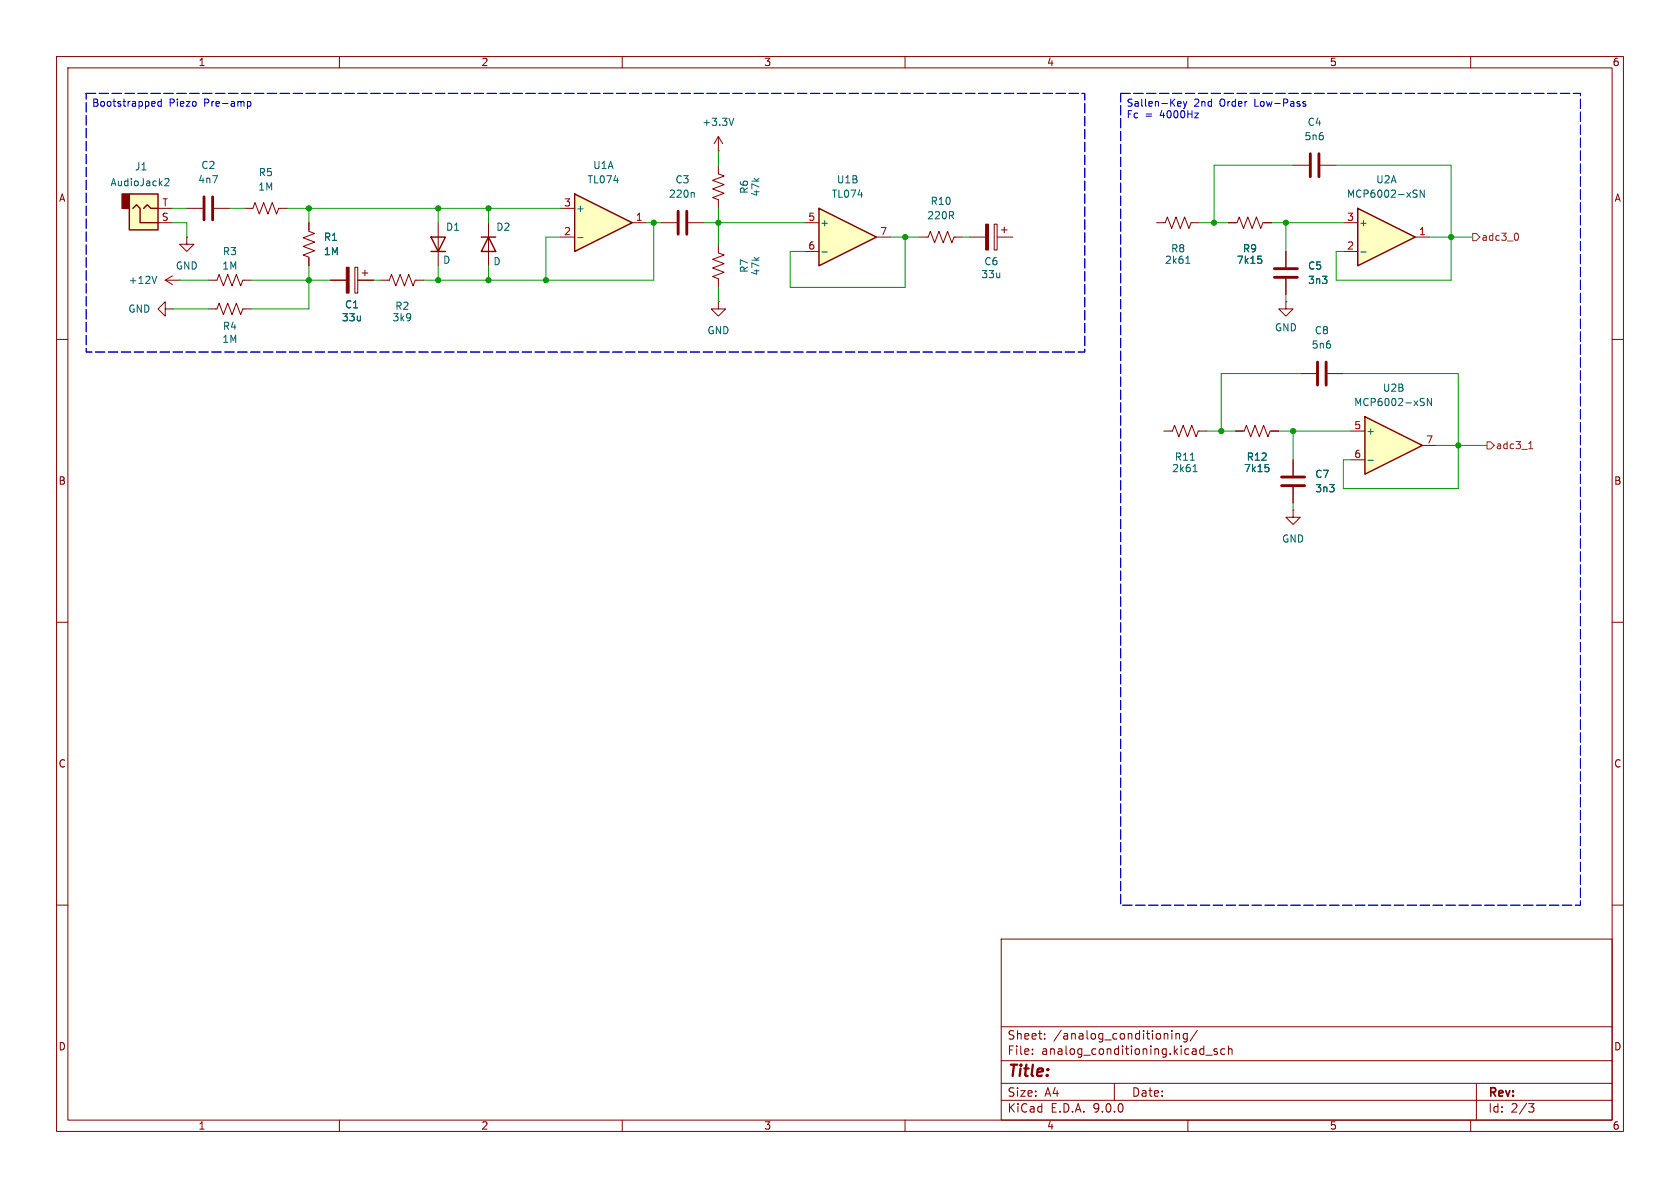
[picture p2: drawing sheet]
<svg xmlns="http://www.w3.org/2000/svg" width="297mm" height="210mm" viewBox="0 0 297 210" stroke-linecap="round" stroke-linejoin="round" font-family="sans-serif">
<g fill="none" stroke="#840000" stroke-width=".18">
<path d="M10 10h277v190h-277zM12 12h273v186h-273zM60 10v2M110 10v2M160 10v2M210 10v2M260 10v2M43.2 36.8h1.5l.4-1 .7 2 .8-2 .8 2 .7-2 .8 2 .4-1h1.5M54.6 39.4v1.5l1 .4-2 .7 2 .8-2 .8 2 .7-2 .8 1 .4v1.5M36.8 49.5h1.6l.3-1 .8 2 .8-2 .7 2 .8-2 .7 2 .4-1h1.5M10 60h2M229.9 66h2.8"/>
<path d="M234.7 66h2.8M285 60h2M10 110h2M285 110h2M10 160h2M177 166h108v32h-108zM285 160h2M60 198v2M110 198v2M160 198v2M177 194.5h108M177 191.5h108"/>
<path d="M177 187.5h108M177 181.5h108M182.5 186.3v.1M182.5 185.5v.1M184.7 183.6v.1M184.7 182.8v.1M197 191.5v3M207.2 182.2v.1M207.2 182.7v1M207.9 182.7v1M207.9 182.8l.2-.1 .4 .1v.9M209.9 182.8l-.4-.1-.3 .3v.4l.1 .2h.6"/>
<path d="M209.9 182.7v1.2l-.3 .3-.4-.1M210 198v2M211.7 182.1l-1.3 2M213.2 186.5h1.1M215.2 185.5l-.4-.1-.2 .2 .1 .2 .5 .2v.3h-.6M216.5 185.5l-.4-.1-.3 .3v.4l.2 .2h.5M217.2 185.5l.2-.1 .3 .1 .1 .9M217.2 184.9v1.5M260 198v2M261 191.5v6.5M270.2 195.1h1l-.5 .6 .4 .1 .1 .5-.3 .3h-.4"/>
</g>
<path d="M232.9 64v4.1M234.4 64v4.1" fill="none" stroke="#840000" stroke-width=".51"/>
<path d="M22.9 34.3h5v6.3h-5z" fill="#ffffc2"/>
<path d="M21.6 34.3h1.3v2.5h-1.3z" fill="#840000" stroke="#840000" stroke-width=".25"/>
<path d="M22.9 34.3h5v6.3h-5zM23.5 36.8l.6-.6 .7 .6v2.6h3.1M25.4 36.8l.6-.6 .7 .6h1.2" fill="none" stroke="#840000" stroke-width=".25"/>
<g fill="none" stroke="#840000" stroke-width=".18">
<path d="M27.9 39.4h2.6M27.9 36.8h2.6M204.5 39.4h1.5l.4-1 .7 2 .8-2 .8 2 .7-2 .8 2 .4-1h1.5M217.2 39.4h1.5l.4-1 .7 2 .8-2 .8 2 .7-2 .8 2 .4-1h1.5M29.2 54.6v-1.3l-1.3 1.3 1.3 1.3v-1.3h1.3M29.2 49.5l1.3 .8M29.2 49.5h2.5M30.5 54.6h.1M30.5 48.8l-1.3 .7M31.7 49.5h.1M33 41.9v1.3h1.3l-1.3 1.3-1.3-1.3h1.3M33 41.9h.1"/>
<path d="M162.6 41.9h1.5l.4-1 .7 2 .8-2 .8 2 .7-2 .8 2 .4-1h1.5M227.3 53.3v1.3h1.3l-1.3 1.3-1.2-1.3h1.2M227.3 53.3h.1M205.7 76.2h1.6l.3-1 .8 2 .8-2 .7 2 .8-2 .8 2 .3-1h1.6M218.4 76.2h1.6l.3-1 .8 2 .8-2 .7 2 .8-2 .8 2 .3-1h1.6M228.6 90.2v1.2h1.3l-1.3 1.3-1.3-1.3h1.3M228.6 90.2h.1M228.6 81.3v2.8M228.6 86.1v2.8"/>
</g>
<path d="M29.1 31.7l.5-.1 .3 .3-.8 .9h.8M27.7 48.8l-.4 1.3M209.6 46.6h.8M209.9 45.5l.1-.2v1.3M222.4 45.3h.6M222.8 45.8l.3 .2v.3l-.3 .3M210.4 81.4h.8M210.9 83.4h.7M211.2 82.3l.1-.2v1.3M223.7 82.1h.6M224.1 82.6l.2 .2v.3l-.2 .3" fill="none" stroke="#006464" stroke-width=".18"/>
<path d="M226.6 84.3h4M226.6 85.9h4" fill="none" stroke="#840000" stroke-width=".51"/>
<path d="M241.3 73.7l10.2 5-10.2 5.1z" fill="#ffffc2"/>
<path d="M241.3 73.7l10.2 5-10.2 5.1z" fill="none" stroke="#840000" stroke-width=".25"/>
<path d="M228.6 29.2h2.8M233.4 29.2h2.8M238.8 76.2h2.5M251.5 78.7h2.5M238.8 81.3h2.5" fill="none" stroke="#840000" stroke-width=".18"/>
<path d="M251.3 70.4l.5 .1M251.6 71.1l.2 .2-.2 .4M253.1 70.4v1.3l-.8-1.3v1.3M241.8 81.4h1" fill="none" stroke="#006464" stroke-width=".18"/>
<path d="M231.6 27.2v4M233.2 27.2v4" fill="none" stroke="#840000" stroke-width=".51"/>
<path d="M240 36.8l10.2 5.1-10.2 5.1z" fill="#ffffc2"/>
<path d="M240 36.8l10.2 5.1-10.2 5.1zM76.2 41.9h2.5l-1.2 2.6zM76.2 44.5h2.5M85.1 41.9h2.5M86.4 41.9l1.2 2.6h-2.5z" fill="none" stroke="#840000" stroke-width=".25"/>
<g fill="none" stroke="#840000" stroke-width=".18">
<path d="M33 36.8h2.8M37.8 36.8h2.8M77.5 39.4v7.6M86.4 39.4v7.6M116.8 39.4h2.8M121.7 39.4h2.8M127 26.7h.1M127 29.2v1.5l1 .4-2 .8 2 .7-2 .8 2 .8-2 .7 1 .4v1.5M127 24.1l-.8 1.3M127 24.1l.8 1.3M127 24.1v2.6M175.8 39.6h.5v4.6h-.5z"/>
<path d="M237.5 39.4h2.5M58.4 49.5h2.8M62.7 47.2h.5v4.6h-.5zM63.2 49.5h2.8M64 48.3h1M64.5 47.8v1M67.3 49.5h1.5l.4-1 .8 2 .7-2 .8 2 .8-2 .7 2 .4-1h1.5M127 43.2v1.5l1 .4-2 .7 2 .8-2 .8 2 .7-2 .8 1 .4v1.5M127 53.3v1.3h1.3l-1.3 1.3-1.3-1.3h1.3M127 53.3h.1M171.4 41.9h2.8M176.3 41.9h2.8"/>
<path d="M177 40.6h1.1M177.5 40.1v1M227.3 44.5v2.7M227.3 49.3v2.8M237.5 44.5h2.5M250.2 41.9h2.5"/>
</g>
<path d="M122.6 34l.1 .2v.7M129.7 20.9l-.4 1.3M250 33.6l.5 .1M250.3 34.3l.2 .2-.2 .4M251.8 33.6v1.3l-.7-1.3v1.3M240.6 44.5h.9" fill="none" stroke="#006464" stroke-width=".18"/>
<path d="M36.1 34.8v4.1M37.6 34.8v4.1M119.9 37.3v4.1M121.4 37.3v4.1M225.3 47.5h4.1M225.3 49h4.1" fill="none" stroke="#840000" stroke-width=".51"/>
<g fill="#840000" stroke="#840000" stroke-width=".18">
<path d="M61.2 47.2h.5v4.6h-.5z"/>
<path d="M174.2 39.6h.6v4.6h-.6z"/>
</g>
<path d="M101.6 34.3l10.2 5.1-10.2 5.1z" fill="#ffffc2"/>
<path d="M101.6 34.3l10.2 5.1-10.2 5.1z" fill="none" stroke="#840000" stroke-width=".25"/>
<path d="M99.1 36.8h2.5M111.8 39.4h2.5M36.8 54.6h1.6l.3-1 .8 2 .8-2 .7 2 .8-2 .7 2 .4-1h1.5M99.1 41.9h2.5" fill="none" stroke="#840000" stroke-width=".18"/>
<path d="M102.1 42h1" fill="none" stroke="#006464" stroke-width=".18"/>
<path d="M144.8 36.8l10.1 5.1-10.1 5.1z" fill="#ffffc2"/>
<path d="M144.8 36.8l10.1 5.1-10.1 5.1z" fill="none" stroke="#840000" stroke-width=".25"/>
<g fill="none" stroke="#840000" stroke-width=".18">
<path d="M54.6 39.4v1.2M142.2 39.4h2.6M217.2 39.4h1.2M223.5 39.4h1.3M54.6 45.7v1.3M58.4 49.5h2.8M63.2 49.5h2.8M142.2 44.5h2.6M154.9 41.9h2.6M227.3 44.5v2.7M227.3 49.3v2.8M218.4 76.2h1.3"/>
<path d="M224.8 76.2h1.3M228.6 81.3v2.8M228.6 86.1v2.8"/>
</g>
<path d="M145.3 44.5h1M222.4 45.3h.6M222.8 45.8l.3 .2v.3l-.3 .3M223.7 82.1h.6M224.1 82.6l.2 .2v.3l-.2 .3" fill="none" stroke="#006464" stroke-width=".18"/>
<path d="M260.3 41.3h.7l.6 .6-.6 .6h-.7zM268.1 41.2a.79 .79 0 0 1 0 1.3M262.9 78.1h.6l.7 .6-.7 .7h-.6zM270.3 79.3h.7M270.4 78.4l.2-.4v1.3" fill="none" stroke="#725600" stroke-width=".18"/>
<g fill="none" stroke="#009600" stroke-width=".18">
<path d="M30.5 39.4h2.5v2.5M30.5 36.8h2.5M40.6 36.8h2.6M50.8 36.8h48.3M54.6 36.8v2.6M77.5 36.8v2.6M86.4 36.8v2.6M114.3 39.4h2.5M115.6 39.4v10.1h-40.7M124.5 39.4h17.7M127 26.7v2.5M127 36.8v6.4"/>
<path d="M212.1 39.4h5.1M224.8 39.4h12.7M227.3 39.4v5.1M228.6 29.2h-14v10.2M236.2 29.2h20.3v20.3h-20.3v-5h1.3M30.5 54.6h6.3M31.7 49.5h5.1M44.4 49.5h14M54.6 47v7.6h-10.2M66 49.5h1.3M77.5 47v2.5M86.4 47v2.5"/>
<path d="M99.1 41.9h-2.6v7.6M127 50.8v2.5M157.5 41.9h5.1M160 41.9v8.9h-20.3v-6.3h2.5M170.2 41.9h1.2M227.3 52.1v1.2M252.7 41.9h7.6M213.4 76.2h5M226.1 76.2h12.7M228.6 76.2v5.1M229.9 66h-14v10.2M237.5 66h20.3v20.4h-20.3v-5.1h1.3"/>
<path d="M254 78.7h8.9M228.6 88.9v1.3"/>
</g>
<path d="M15.2 16.5h176.6v45.7h-176.6zM198.1 16.5h81.3v143.5h-81.3z" fill="none" stroke="#0000c2" stroke-width=".18" stroke-dasharray="1.7 .6"/>
<g fill="none" stroke="#0000c2" stroke-width=".18">
<path d="M27 17.9l.4 .1v.2l-.6 .2M27.4 18.7l-.4 .1M28.5 18l-.4-.1-.2 .3 .1 .5h.5M28.5 17.5v1.3M43.7 18l.4-.1 .3 .3-.2 .5h-.5M43.7 17.9v1.3M208.2 18.6l.2 .2 .3-.1M208.2 18.1l.2-.2h.2l.2 .2v.1l-.6 .2M209.2 17.9l.3 .9M209.5 18.8l-.3 .4M209.8 17.9l-.3 .9M211.2 20h.7l-.7 .8h.7"/>
<path d="M230.4 18.3l.4 .1 .1 .2-.2 .2-.4-.1M230.4 18h.4"/>
</g>
<g fill="#009600" stroke="#009600" stroke-width=".18">
<circle cx="160" cy="41.9" r=".46"/>
<circle cx="257.8" cy="78.7" r=".46"/>
<circle cx="215.9" cy="76.2" r=".46"/>
<circle cx="228.6" cy="76.2" r=".46"/>
<circle cx="77.5" cy="49.5" r=".46"/>
<circle cx="86.4" cy="49.5" r=".46"/>
<circle cx="127" cy="39.4" r=".46"/>
<circle cx="96.5" cy="49.5" r=".46"/>
<circle cx="77.5" cy="36.8" r=".46"/>
<circle cx="86.4" cy="36.8" r=".46"/>
<circle cx="54.6" cy="36.8" r=".46"/>
<circle cx="54.6" cy="49.5" r=".46"/>
<circle cx="115.6" cy="39.4" r=".46"/>
<circle cx="227.3" cy="39.4" r=".46"/>
<circle cx="256.5" cy="41.9" r=".46"/>
<circle cx="214.6" cy="39.4" r=".46"/>
</g>
<text font-size="2.8" fill="#840000" x="178" y="190.9">Title:</text>
<g font-size="2.1" fill="#840000">
<text x="178" y="184">Sheet:</text>
<text x="186.2" y="184">/analog_conditioning/</text>
<text x="178" y="186.7">File:</text>
<text x="184.1" y="186.7">analog_conditioning.kicad_sch</text>
<text x="178" y="196.9">KiCad</text>
<text x="178" y="194.1">Size:</text>
<text x="184.7" y="194.1">A4</text>
<text x="185.7" y="196.9">E.D.A.</text>
<text x="193.3" y="196.9">9.0.0</text>
<text x="200" y="194.1">Date:</text>
<text x="263" y="194.3">Rev:</text>
<text x="263" y="196.9">Id:</text>
<text x="267.1" y="196.9">2/3</text>
</g>
<g font-size="1.8" fill="#840000">
<text x="35" y="11.9">1</text>
<text x="85" y="11.9">2</text>
<text x="135" y="11.9">3</text>
<text x="185" y="11.9">4</text>
<text x="235" y="11.9">5</text>
<text x="285" y="11.9">6</text>
<text x="10.3" y="35.9">A</text>
<text x="285.3" y="35.9">A</text>
<text x="10.3" y="85.9">B</text>
<text x="285.3" y="85.9">B</text>
<text x="10.3" y="135.9">C</text>
<text x="285.3" y="135.9">C</text>
<text x="10.3" y="185.9">D</text>
<text x="285.3" y="185.9">D</text>
<text x="35" y="199.9">1</text>
<text x="85" y="199.9">2</text>
<text x="135" y="199.9">3</text>
<text x="185" y="199.9">4</text>
<text x="235" y="199.9">5</text>
<text x="285" y="199.9">6</text>
</g>
<g font-size="1.8" fill="#0000c2">
<text x="16.2" y="19.2">Bootstrapped</text>
<text x="29.9" y="19.2">Piezo</text>
<text x="36.2" y="19.2">Pre-amp</text>
<text x="199.1" y="19.2">Sallen-Key</text>
<text x="199.1" y="21.2">Fc</text>
<text x="202.4" y="21.2">=</text>
<text x="205.2" y="21.2">4000Hz</text>
<text x="211.1" y="19.2">2nd</text>
<text x="215.7" y="19.2">Order</text>
<text x="222.1" y="19.2">Low-Pass</text>
</g>
<g font-size="1.8" fill="#006464">
<text x="124.1" y="22.5">+3.3V</text>
<text x="231.1" y="22.5">C4</text>
<text x="230.5" y="25">5n6</text>
<text x="19.4" y="33.1">AudioJack2</text>
<text x="23.8" y="30.3">J1</text>
<text x="34.9" y="32.6">4n7</text>
<text x="35.5" y="30.1">C2</text>
<text x="45.6" y="33.9">1M</text>
<text x="45.6" y="31.3">R5</text>
<text x="103.8" y="32.6">TL074</text>
<text x="104.8" y="30.1">U1A</text>
<text x="118.2" y="35.2">220n</text>
<text x="119.3" y="32.6">C3</text>
<text x="132.4" y="34.4" transform="rotate(-90 132.4 34.4)">R6</text>
<text x="134.5" y="34.8" transform="rotate(-90 134.5 34.8)">47k</text>
<text x="146.9" y="35.2">TL074</text>
<text x="147.9" y="32.6">U1B</text>
<text x="238" y="35.2">MCP6002-xSN</text>
<text x="243.2" y="32.6">U2A</text>
<text x="78.7" y="41">D1</text>
<text x="87.6" y="41">D2</text>
<text x="101.7" y="37.7">+</text>
<text x="144.9" y="40.2">+</text>
<text x="163.8" y="39">220R</text>
<text x="164.4" y="36.4">R10</text>
<text x="240.2" y="40.2">+</text>
<text x="31" y="47.9">GND</text>
<text x="39.2" y="47.9">1M</text>
<text x="39.3" y="45.3">R3</text>
<text x="57.2" y="42.8">R1</text>
<text x="57.2" y="45.3">1M</text>
<text x="78.2" y="46.8">D</text>
<text x="87.1" y="47.1">D</text>
<text x="173.9" y="47.1">C6</text>
<text x="205.9" y="46.8">2k61</text>
<text x="206.9" y="44.8">R8</text>
<text x="218.6" y="46.8">7k15</text>
<text x="219.6" y="44.8">R9</text>
<text x="231.1" y="47.9">C5</text>
<text x="22.6" y="50.4">+12V</text>
<text x="132.4" y="48.3" transform="rotate(-90 132.4 48.3)">R7</text>
<text x="134.5" y="48.8" transform="rotate(-90 134.5 48.8)">47k</text>
<text x="173.4" y="49.4">33u</text>
<text x="231.1" y="50.4">3n3</text>
<text x="22.6" y="55.5">GND</text>
<text x="39.3" y="58.5">R4</text>
<text x="60.3" y="57">33u</text>
<text x="60.9" y="54.7">C1</text>
<text x="69.3" y="57">3k9</text>
<text x="69.8" y="55">R2</text>
<text x="125" y="59.3">GND</text>
<text x="225.3" y="58.8">GND</text>
<text x="232.3" y="59.3">C8</text>
<text x="39.2" y="60.8">1M</text>
<text x="231.8" y="61.8">5n6</text>
<text x="239.3" y="72">MCP6002-xSN</text>
<text x="244.4" y="69.4">U2B</text>
<text x="241.4" y="77.1">+</text>
<text x="207.1" y="83.7">2k61</text>
<text x="207.6" y="81.6">R11</text>
<text x="219.8" y="83.7">7k15</text>
<text x="220.3" y="81.6">R12</text>
<text x="232.4" y="84.7">C7</text>
<text x="232.4" y="87.2">3n3</text>
<text x="226.6" y="96.1">GND</text>
</g>
<g font-size="1.8" fill="#a90000">
<text x="28.5" y="39.1">S</text>
<text x="28.6" y="36.6">T</text>
<text x="99.6" y="36.6">3</text>
<text x="99.6" y="41.7">2</text>
<text x="112.3" y="39.1">1</text>
<text x="142.8" y="39.1">5</text>
<text x="155.5" y="41.7">7</text>
<text x="238.1" y="39.1">3</text>
<text x="250.8" y="41.7">1</text>
<text x="142.8" y="44.2">6</text>
<text x="238.1" y="44.2">2</text>
<text x="239.3" y="75.9">5</text>
<text x="239.3" y="81">6</text>
<text x="252" y="78.5">7</text>
</g>
<g font-size="1.8" fill="#725600">
<text x="261.8" y="42.8">adc3_0</text>
<text x="264.4" y="79.6">adc3_1</text>
</g>
</svg>
